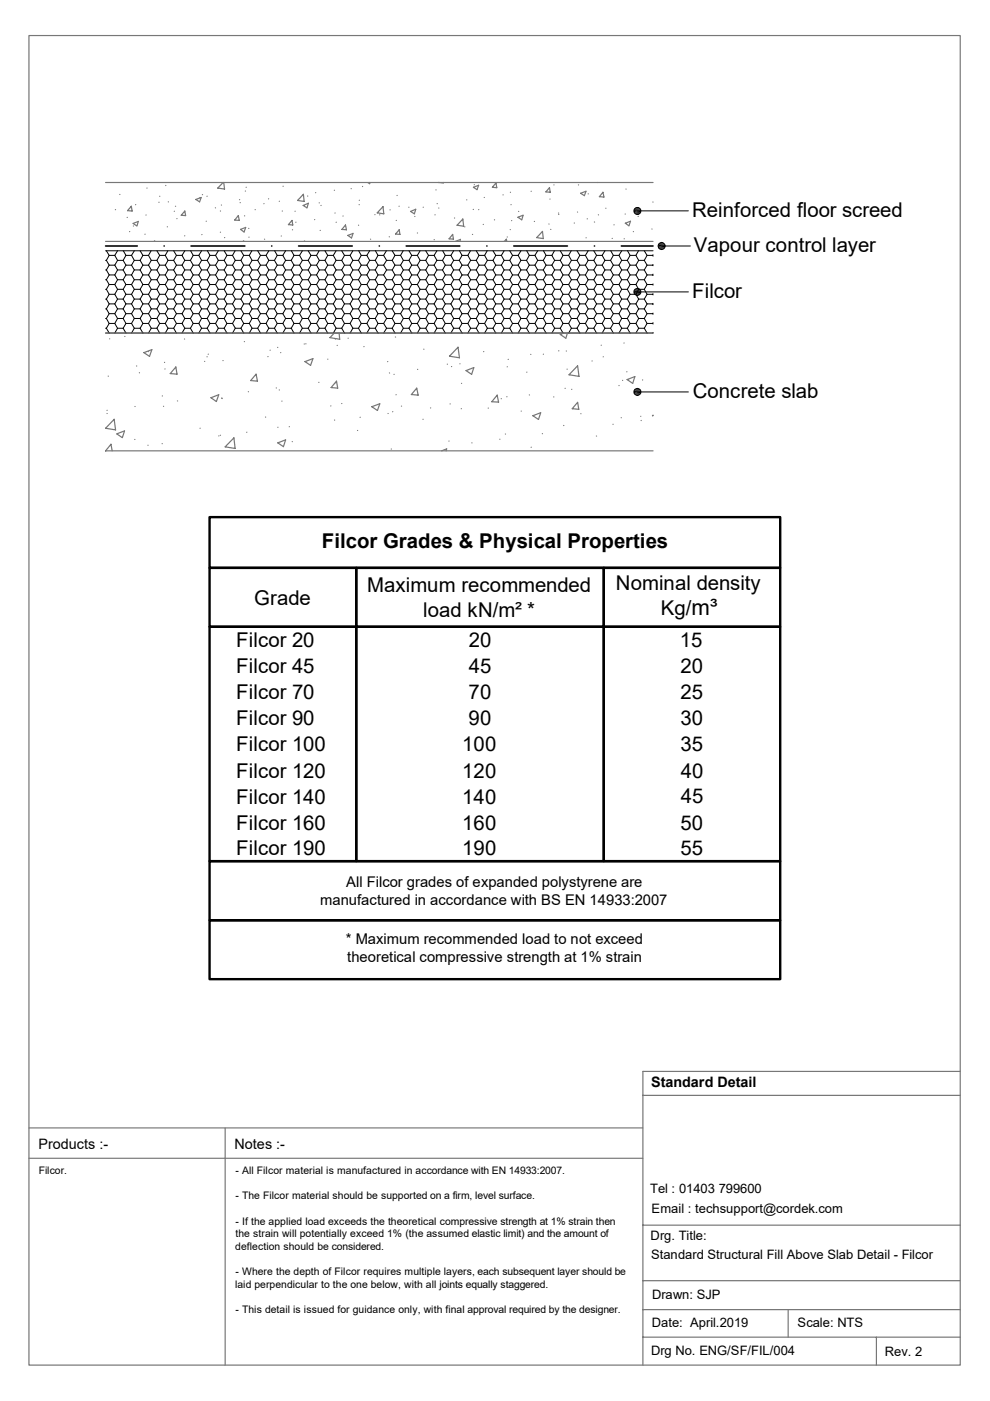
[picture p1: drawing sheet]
<svg xmlns="http://www.w3.org/2000/svg" width="210mm" height="297mm" viewBox="0 0 210 297" stroke-linecap="round" stroke-linejoin="round" font-family="sans-serif">
<g fill="none" stroke="#000" stroke-width=".21">
<path d="M22.4 59.3h.2M22.4 55.2h.2M22.4 57.2h.2M22.4 53.2h116.1M22.6 59.3l.6 1M22.6 57.2l.6 1.1M22.6 55.2l.6 1M22.6 53.2l.6 .9M23.2 58.3h1.1M23.2 54.1h1.1M23.2 56.2h1.1M23.2 54.1l-.6 1.1"/>
<path d="M23.2 56.2l-.6 1M23.2 58.3l-.6 1M24.3 58.3l.6 1M24.3 56.2l.6 1M24.3 54.1l.6 1.1M24.9 59.3h1.2M24.9 55.2h1.2M24.9 57.2h1.2M24.9 53.2l-.6 .9M24.9 55.2l-.6 1M24.9 57.2l-.6 1.1M24.9 59.3l-.6 1"/>
<path d="M26.1 59.3l.6 1M26.1 57.2l.6 1.1M26.1 55.2l.6 1M26.2 53.2l.5 .9M26.7 58.3h1.2M26.7 54.1h1.2M26.7 56.2h1.2M26.7 54.1l-.6 1.1M26.7 56.2l-.6 1M26.7 58.3l-.6 1M27.9 58.3l.6 1M27.9 56.2l.6 1"/>
<path d="M27.9 54.1l.6 1.1M28.5 59.3h1.2M28.5 55.2h1.2M28.5 57.2h1.2M28.5 53.2l-.6 .9M28.5 55.2l-.6 1M28.5 57.2l-.6 1.1M28.5 59.3l-.6 1M29.7 59.3l.6 1M29.7 57.2l.6 1.1M29.7 55.2l.6 1M29.7 53.2l.6 .9"/>
<path d="M30.3 58.3h1.2M30.3 54.1h1.2M30.3 56.2h1.2M30.3 54.1l-.6 1.1M30.3 56.2l-.6 1M30.3 58.3l-.6 1M31.5 58.3l.6 1M31.5 56.2l.6 1M31.5 54.1l.6 1.1M32 53.2l-.5 .9M32.1 59.3h1.2M32.1 55.2h1.2"/>
<path d="M32.1 57.2h1.2M32.1 55.2l-.6 1M32.1 57.2l-.6 1.1M32.1 59.3l-.6 1M33.3 59.3l.6 1M33.3 57.2l.6 1.1M33.3 55.2l.6 1M33.3 53.2l.6 .9M33.9 58.3h1.2M33.9 54.1h1.2M33.9 56.2h1.2M33.9 54.1l-.6 1.1"/>
<path d="M33.9 56.2l-.6 1M33.9 58.3l-.6 1M35.1 58.3l.5 1M35.1 56.2l.5 1M35.1 54.1l.5 1.1M35.6 53.2l-.5 .9M35.6 59.3h1.2M35.6 55.2h1.2M35.6 57.2h1.2M35.6 55.2l-.5 1M35.6 57.2l-.5 1.1M35.6 59.3l-.5 1"/>
<path d="M36.8 59.3l.6 1M36.8 57.2l.6 1.1M36.8 55.2l.6 1M36.8 53.2l.6 .9M37.4 58.3h1.2M37.4 58.3l-.6 1M37.4 54.1h1.2M37.4 56.2h1.2M37.4 54.1l-.6 1.1M37.4 56.2l-.6 1M38.6 58.3l.6 1M38.6 56.2l.6 1"/>
<path d="M38.6 54.1l.6 1.1M39.2 59.3h1.2M39.2 55.2l-.6 1M39.2 57.2l-.6 1.1M39.2 59.3l-.6 1M39.2 55.2h1.2M39.2 57.2h1.2M39.2 53.2l-.6 .9M40.4 59.3l.6 1M40.4 57.2l.6 1.1M40.4 55.2l.6 1M40.4 53.2l.6 .9"/>
<path d="M41 58.3h1.2M41 54.1l-.6 1.1M41 56.2l-.6 1M41 58.3l-.6 1M41 54.1h1.2M41 56.2h1.2M42.2 58.3l.6 1M42.2 56.2l.6 1M42.2 54.1l.6 1.1M42.8 59.3h1.1M42.8 53.2l-.6 .9M42.8 55.2l-.6 1"/>
<path d="M42.8 57.2l-.6 1.1M42.8 59.3l-.6 1M42.8 55.2h1.1M42.8 57.2h1.1M43.9 59.3l.6 1M43.9 57.2l.6 1.1M43.9 55.2l.6 1M44 53.2l.5 .9M44.5 58.3h1.2M44.5 54.1l-.6 1.1M44.5 56.2l-.6 1M44.5 58.3l-.6 1"/>
<path d="M44.5 54.1h1.2M44.5 56.2h1.2M45.7 58.3l.6 1M45.7 56.2l.6 1M45.7 54.1l.6 1.1M46.3 59.3h1.2M46.3 53.2l-.6 .9M46.3 55.2l-.6 1M46.3 57.2l-.6 1.1M46.3 59.3l-.6 1M46.3 55.2h1.2M46.3 57.2h1.2"/>
<path d="M47.5 59.3l.6 1M47.5 57.2l.6 1.1M47.5 55.2l.6 1M47.5 53.2l.6 .9M48.1 58.3h1.2M48.1 54.1l-.6 1.1M48.1 56.2l-.6 1M48.1 58.3l-.6 1M48.1 54.1h1.2M48.1 56.2h1.2M49.3 58.3l.6 1M49.3 56.2l.6 1"/>
<path d="M49.3 54.1l.6 1.1M49.9 53.2l-.6 .9M49.9 59.3h1.2M49.9 55.2l-.6 1M49.9 57.2l-.6 1.1M49.9 59.3l-.6 1M49.9 55.2h1.2M49.9 57.2h1.2M51.1 59.3l.6 1M51.1 57.2l.6 1.1M51.1 55.2l.6 1M51.1 53.2l.6 .9"/>
<path d="M51.7 58.3h1.2M51.7 54.1l-.6 1.1M51.7 56.2l-.6 1M51.7 58.3l-.6 1M51.7 54.1h1.2M51.7 56.2h1.2M52.9 58.3l.6 1M52.9 56.2l.6 1M52.9 54.1l.6 1.1M53.4 53.2l-.5 .9M53.5 59.3h1.2M53.5 55.2l-.6 1"/>
<path d="M53.5 57.2l-.6 1.1M53.5 59.3l-.6 1M53.5 55.2h1.2M53.5 57.2h1.2M54.7 59.3l.5 1M54.7 57.2l.5 1.1M54.7 55.2l.5 1M54.7 53.2l.5 .9M55.2 58.3h1.2M55.2 54.1l-.5 1.1M55.2 56.2l-.5 1M55.2 58.3l-.5 1"/>
<path d="M55.2 54.1h1.2M55.2 56.2h1.2M56.4 58.3l.6 1M56.4 56.2l.6 1M56.4 54.1l.6 1.1M57 59.3h1.2M57 53.2l-.6 .9M57 55.2l-.6 1M57 57.2l-.6 1.1M57 59.3l-.6 1M57 55.2h1.2M57 57.2h1.2"/>
<path d="M58.2 59.3l.6 1M58.2 57.2l.6 1.1M58.2 55.2l.6 1M58.3 53.2l.5 .9M58.8 58.3h1.2M58.8 54.1l-.6 1.1M58.8 56.2l-.6 1M58.8 58.3l-.6 1M58.8 54.1h1.2M58.8 56.2h1.2M60 58.3l.6 1M60 56.2l.6 1"/>
<path d="M60 54.1l.6 1.1M60.6 59.3h1.2M60.6 53.2l-.6 .9M60.6 55.2l-.6 1M60.6 57.2l-.6 1.1M60.6 59.3l-.6 1M60.6 55.2h1.2M60.6 57.2h1.2M61.8 59.3l.6 1M61.8 57.2l.6 1.1M61.8 55.2l.6 1M61.8 53.2l.6 .9"/>
<path d="M62.4 58.3h1.1M62.4 54.1l-.6 1.1M62.4 56.2l-.6 1M62.4 54.1h1.1M62.4 56.2h1.1M62.4 58.3l-.6 1M63.5 58.3l.6 1M63.5 56.2l.6 1M63.5 54.1l.6 1.1M64.1 59.3h1.3M64.1 53.2l-.6 .9M64.1 55.2h1.3"/>
<path d="M64.1 57.2h1.3M64.1 55.2l-.6 1M64.1 57.2l-.6 1.1M64.1 59.3l-.6 1M65.4 59.3l.6 1M65.4 57.2l.6 1.1M65.4 55.2l.6 1M65.4 53.2l.6 .9M66 58.3h1.1M66 54.1h1.1M66 56.2h1.1M66 54.1l-.6 1.1"/>
<path d="M66 56.2l-.6 1M66 58.3l-.6 1M67.1 58.3l.6 1M67.1 56.2l.6 1M67.1 54.1l.6 1.1M67.7 53.2l-.6 .9M67.7 59.3h1.2M67.7 55.2h1.2M67.7 57.2h1.2M67.7 55.2l-.6 1M67.7 57.2l-.6 1.1M67.7 59.3l-.6 1"/>
<path d="M68.9 59.3l.6 1M68.9 57.2l.6 1.1M68.9 55.2l.6 1M68.9 53.2l.6 .9M69.5 58.3h1.2M69.5 54.1h1.2M69.5 56.2h1.2M69.5 54.1l-.6 1.1M69.5 56.2l-.6 1M69.5 58.3l-.6 1M70.7 58.3l.6 1M70.7 56.2l.6 1"/>
<path d="M70.7 54.1l.6 1.1M71.3 59.3h1.2M71.3 55.2h1.2M71.3 57.2h1.2M71.3 53.2l-.6 .9M71.3 55.2l-.6 1M71.3 57.2l-.6 1.1M71.3 59.3l-.6 1M72.5 59.3l.6 1M72.5 57.2l.6 1.1M72.5 55.2l.6 1M72.5 53.2l.6 .9"/>
<path d="M73.1 58.3h1.2M73.1 54.1h1.2M73.1 56.2h1.2M73.1 54.1l-.6 1.1M73.1 56.2l-.6 1M73.1 58.3l-.6 1M74.3 58.3l.5 1M74.3 56.2l.5 1M74.3 54.1l.5 1.1M74.8 59.3h1.2M74.8 55.2h1.2M74.8 57.2h1.2"/>
<path d="M74.8 53.2l-.5 .9M74.8 55.2l-.5 1M74.8 57.2l-.5 1.1M74.8 59.3l-.5 1M76 59.3l.6 1M76 57.2l.6 1.1M76 55.2l.6 1M76.1 53.2l.5 .9M76.6 58.3h1.2M76.6 54.1h1.2M76.6 56.2h1.2M76.6 54.1l-.6 1.1"/>
<path d="M76.6 56.2l-.6 1M76.6 58.3l-.6 1M77.8 58.3l.6 1M77.8 56.2l.6 1M77.8 54.1l.6 1.1M78.4 59.3h1.2M78.4 55.2h1.2M78.4 57.2h1.2M78.4 53.2l-.6 .9M78.4 55.2l-.6 1M78.4 57.2l-.6 1.1M78.4 59.3l-.6 1"/>
<path d="M79.6 59.3l.6 1M79.6 57.2l.6 1.1M79.6 55.2l.6 1M79.6 53.2l.6 .9M80.2 58.3h1.2M80.2 54.1h1.2M80.2 56.2h1.2M80.2 54.1l-.6 1.1M80.2 56.2l-.6 1M80.2 58.3l-.6 1M81.4 58.3l.6 1M81.4 56.2l.6 1"/>
<path d="M81.4 54.1l.6 1.1M82 53.2l-.6 .9M82 59.3h1.2M82 55.2h1.2M82 57.2h1.2M82 55.2l-.6 1M82 57.2l-.6 1.1M82 59.3l-.6 1M83.2 59.3l.6 1M83.2 57.2l.6 1.1M83.2 55.2l.6 1M83.2 53.2l.6 .9"/>
<path d="M83.8 58.3h1.2M83.8 54.1h1.2M83.8 56.2h1.2M83.8 54.1l-.6 1.1M83.8 56.2l-.6 1M83.8 58.3l-.6 1M85 58.3l.6 1M85 56.2l.6 1M85 54.1l.6 1.1M85.5 53.2l-.5 .9M85.6 59.3h1.1M85.6 55.2h1.1"/>
<path d="M85.6 57.2h1.1M85.6 55.2l-.6 1M85.6 57.2l-.6 1.1M85.6 59.3l-.6 1M86.7 59.3l.6 1M86.7 57.2l.6 1.1M86.7 55.2l.6 1M86.7 53.2l.6 .9M87.3 58.3h1.2M87.3 58.3l-.6 1M87.3 54.1h1.2M87.3 56.2h1.2"/>
<path d="M87.3 54.1l-.6 1.1M87.3 56.2l-.6 1M88.5 58.3l.6 1M88.5 56.2l.6 1M88.5 54.1l.6 1.1M89.1 59.3h1.2M89.1 55.2l-.6 1M89.1 57.2l-.6 1.1M89.1 59.3l-.6 1M89.1 55.2h1.2M89.1 57.2h1.2M89.1 53.2l-.6 .9"/>
<path d="M90.3 59.3l.6 1M90.3 57.2l.6 1.1M90.3 55.2l.6 1M90.3 53.2l.6 .9M90.9 58.3h1.2M90.9 54.1l-.6 1.1M90.9 56.2l-.6 1M90.9 58.3l-.6 1M90.9 54.1h1.2M90.9 56.2h1.2M92.1 58.3l.6 1M92.1 56.2l.6 1"/>
<path d="M92.1 54.1l.6 1.1M92.7 59.3h1.2M92.7 53.2l-.6 .9M92.7 55.2l-.6 1M92.7 57.2l-.6 1.1M92.7 59.3l-.6 1M92.7 55.2h1.2M92.7 57.2h1.2M93.9 59.3l.5 1M93.9 57.2l.5 1.1M93.9 55.2l.5 1M93.9 53.2l.5 .9"/>
<path d="M94.4 58.3h1.2M94.4 54.1l-.5 1.1M94.4 56.2l-.5 1M94.4 58.3l-.5 1M94.4 54.1h1.2M94.4 56.2h1.2M95.6 56.2l.6 1M95.6 54.1l.6 1.1M95.6 58.3l.6 1M96.2 59.3h1.2M96.2 53.2l-.6 .9M96.2 55.2l-.6 1"/>
<path d="M96.2 57.2l-.6 1.1M96.2 59.3l-.6 1M96.2 55.2h1.2M96.2 57.2h1.2M97.4 57.2l.6 1.1M97.4 55.2l.6 1M97.4 59.3l.6 1M97.5 53.2l.5 .9M98 58.3h1.2M98 54.1l-.6 1.1M98 56.2l-.6 1M98 58.3l-.6 1"/>
<path d="M98 54.1h1.2M98 56.2h1.2M99.2 58.3l.6 1M99.2 56.2l.6 1M99.2 54.1l.6 1.1M99.8 53.2l-.6 .9M99.8 59.3h1.2M99.8 55.2l-.6 1M99.8 57.2l-.6 1.1M99.8 59.3l-.6 1M99.8 55.2h1.2M99.8 57.2h1.2"/>
<path d="M101 59.3l.6 1M101 57.2l.6 1.1M101 55.2l.6 1M101 53.2l.6 .9M101.6 58.3h1.2M101.6 54.1l-.6 1.1M101.6 56.2l-.6 1M101.6 58.3l-.6 1M101.6 54.1h1.2M101.6 56.2h1.2M102.8 58.3l.6 1M102.8 56.2l.6 1"/>
<path d="M102.8 54.1l.6 1.1M103.3 53.2l-.5 .9M103.4 59.3h1.2M103.4 55.2l-.6 1M103.4 57.2l-.6 1.1M103.4 59.3l-.6 1M103.4 55.2h1.2M103.4 57.2h1.2M104.6 59.3l.6 1M104.6 57.2l.6 1.1M104.6 55.2l.6 1M104.6 53.2l.6 .9"/>
<path d="M105.2 58.3h1.1M105.2 54.1l-.6 1.1M105.2 56.2l-.6 1M105.2 58.3l-.6 1M105.2 54.1h1.1M105.2 56.2h1.1M106.3 58.3l.6 1M106.3 56.2l.6 1M106.3 54.1l.6 1.1M106.9 59.3h1.2M106.9 53.2l-.6 .9M106.9 55.2l-.6 1"/>
<path d="M106.9 57.2l-.6 1.1M106.9 59.3l-.6 1M106.9 55.2h1.2M106.9 57.2h1.2M108.1 59.3l.6 1M108.1 57.2l.6 1.1M108.1 55.2l.6 1M108.1 53.2l.6 .9M108.7 58.3h1.2M108.7 54.1l-.6 1.1M108.7 56.2l-.6 1M108.7 58.3l-.6 1"/>
<path d="M108.7 54.1h1.2M108.7 56.2h1.2M109.9 58.3l.6 1M109.9 56.2l.6 1M109.9 54.1l.6 1.1M110.5 59.3h1.2M110.5 53.2l-.6 .9M110.5 55.2l-.6 1M110.5 57.2l-.6 1.1M110.5 59.3l-.6 1M110.5 55.2h1.2M110.5 57.2h1.2"/>
<path d="M111.7 59.3l.6 1M111.7 57.2l.6 1.1M111.7 55.2l.6 1M111.7 53.2l.6 .9M112.3 58.3h1.2M112.3 54.1l-.6 1.1M112.3 56.2l-.6 1M112.3 58.3l-.6 1M112.3 54.1h1.2M112.3 56.2h1.2M113.5 58.3l.5 1M113.5 56.2l.5 1"/>
<path d="M113.5 54.1l.5 1.1M114 59.3h1.2M114 53.2l-.5 .9M114 55.2l-.5 1M114 55.2h1.2M114 57.2h1.2M114 57.2l-.5 1.1M114 59.3l-.5 1M115.2 59.3l.6 1M115.2 57.2l.6 1.1M115.2 55.2l.6 1M115.3 53.2l.5 .9"/>
<path d="M115.8 58.3h1.3M115.8 54.1h1.3M115.8 56.2h1.3M115.8 54.1l-.6 1.1M115.8 56.2l-.6 1M115.8 58.3l-.6 1M117.1 58.3l.5 1M117.1 56.2l.5 1M117.1 54.1l.5 1.1M117.6 53.2l-.5 .9M117.6 59.3h1.2M117.6 55.2h1.2"/>
<path d="M117.6 57.2h1.2M117.6 55.2l-.5 1M117.6 57.2l-.5 1.1M117.6 59.3l-.5 1M118.8 59.3l.6 1M118.8 57.2l.6 1.1M118.8 55.2l.6 1M118.8 53.2l.6 .9M119.4 58.3h1.2M119.4 54.1h1.2M119.4 56.2h1.2M119.4 54.1l-.6 1.1"/>
<path d="M119.4 56.2l-.6 1M119.4 58.3l-.6 1M120.6 58.3l.6 1M120.6 56.2l.6 1M120.6 54.1l.6 1.1M121.2 53.2l-.6 .9M121.2 59.3h1.2M121.2 55.2h1.2M121.2 57.2h1.2M121.2 55.2l-.6 1M121.2 57.2l-.6 1.1M121.2 59.3l-.6 1"/>
<path d="M122.4 59.3l.6 1M122.4 57.2l.6 1.1M122.4 55.2l.6 1M122.4 53.2l.6 .9M123 58.3h1.2M123 54.1h1.2M123 56.2h1.2M123 54.1l-.6 1.1M123 56.2l-.6 1M123 58.3l-.6 1M124.2 58.3l.6 1M124.2 56.2l.6 1"/>
<path d="M124.2 54.1l.6 1.1M124.8 57.2h1.1M124.8 59.3h1.1M124.8 55.2h1.1M124.8 53.2l-.6 .9M124.8 55.2l-.6 1M124.8 57.2l-.6 1.1M124.8 59.3l-.6 1M125.9 59.3l.6 1M125.9 57.2l.6 1.1M125.9 55.2l.6 1M125.9 53.2l.6 .9"/>
<path d="M126.5 58.3h1.2M126.5 54.1h1.2M126.5 56.2h1.2M126.5 54.1l-.6 1.1M126.5 56.2l-.6 1M126.5 58.3l-.6 1M127.7 58.3l.6 1M127.7 56.2l.6 1M127.7 54.1l.6 1.1M128.3 57.2h1.2M128.3 59.3h1.2M128.3 55.2h1.2"/>
<path d="M128.3 53.2l-.6 .9M128.3 55.2l-.6 1M128.3 57.2l-.6 1.1M128.3 59.3l-.6 1M129.5 59.3l.6 1M129.5 57.2l.6 1.1M129.5 55.2l.6 1M129.5 53.2l.6 .9M130.1 58.3h1.2M130.1 54.1h1.2M130.1 56.2h1.2M130.1 54.1l-.6 1.1"/>
<path d="M130.1 56.2l-.6 1M130.1 58.3l-.6 1M131.3 58.3l.6 1M131.3 56.2l.6 1M131.3 54.1l.6 1.1M131.9 57.2h1.2M131.9 59.3h1.2M131.9 55.2h1.2M131.9 53.2l-.6 .9M131.9 55.2l-.6 1M131.9 57.2l-.6 1.1M131.9 59.3l-.6 1"/>
<path d="M133.1 59.3l.5 1M133.1 57.2l.5 1.1M133.1 55.2l.5 1M133.1 53.2l.5 .9M133.6 58.3h1.3M133.6 54.1h1.3M133.6 56.2h1.3M133.6 54.1l-.5 1.1M133.6 56.2l-.5 1M133.6 58.3l-.5 1M134.9 58.3l.6 1M134.9 56.2l.6 1"/>
<path d="M134.9 54.1l.6 1.1M135.2 44.7h10.8M135.4 53.2l-.5 .9M135.5 57.2h1.2M135.5 59.3h1.2M135.5 55.2h1.2M135.5 55.2l-.6 1M135.5 57.2l-.6 1.1M135.5 59.3l-.6 1M136.7 59.3l.5 1M136.7 57.2l.5 1.1M136.7 55.2l.5 1"/>
<path d="M136.7 53.2l.5 .9M137.2 58.3h1.2M137.2 54.1h1.2M137.2 56.2h1.2M137.2 54.1l-.5 1.1M137.2 56.2l-.5 1M137.2 58.3l-.5 1M138.4 58.3l.1 .1M138.4 56.2l.1 .1M138.4 54.1l.1 .2M138.5 58.1l-.1 .2M138.5 54l-.1 .1"/>
<path d="M138.5 56.1l-.1 .1M140.3 52.2h6.1M22.4 67.5h.2M22.4 69.6h.2M22.4 63.4h.2M22.4 65.5h.2M22.4 61.3h.2M22.4 70.6h116.1M22.6 69.6l.6 1M22.6 67.5l.6 1.1M22.6 65.5l.6 1M22.6 63.4l.6 1"/>
<path d="M22.6 61.3l.6 1.1M23.2 66.5h1.1M23.2 68.6h1.1M23.2 62.4h1.1M23.2 64.4h1.1M23.2 60.3h1.1M23.2 60.3l-.6 1M23.2 62.4l-.6 1M23.2 64.4l-.6 1.1M23.2 66.5l-.6 1M23.2 68.6l-.6 1M24.3 68.6l.6 1"/>
<path d="M24.3 66.5l.6 1M24.3 64.4l.6 1.1M24.3 62.4l.6 1M24.3 60.3l.6 1M24.9 67.5h1.2M24.9 69.6h1.2M24.9 63.4h1.2M24.9 65.5h1.2M24.9 61.3h1.2M24.9 61.3l-.6 1.1M24.9 63.4l-.6 1M24.9 65.5l-.6 1"/>
<path d="M24.9 67.5l-.6 1.1M24.9 69.6l-.6 1M26.1 69.6l.6 1M26.1 67.5l.6 1.1M26.1 65.5l.6 1M26.1 63.4l.6 1M26.1 61.3l.6 1.1M26.7 66.5h1.2M26.7 68.6h1.2M26.7 62.4h1.2M26.7 64.4h1.2M26.7 60.3h1.2"/>
<path d="M26.7 60.3l-.6 1M26.7 62.4l-.6 1M26.7 64.4l-.6 1.1M26.7 66.5l-.6 1M26.7 68.6l-.6 1M27.9 68.6l.6 1M27.9 66.5l.6 1M27.9 64.4l.6 1.1M27.9 62.4l.6 1M27.9 60.3l.6 1M28.5 67.5h1.2M28.5 69.6h1.2"/>
<path d="M28.5 63.4h1.2M28.5 65.5h1.2M28.5 61.3h1.2M28.5 61.3l-.6 1.1M28.5 63.4l-.6 1M28.5 65.5l-.6 1M28.5 67.5l-.6 1.1M28.5 69.6l-.6 1M29.7 69.6l.6 1M29.7 67.5l.6 1.1M29.7 65.5l.6 1M29.7 63.4l.6 1"/>
<path d="M29.7 61.3l.6 1.1M30.3 66.5h1.2M30.3 68.6h1.2M30.3 62.4h1.2M30.3 64.4h1.2M30.3 60.3h1.2M30.3 60.3l-.6 1M30.3 62.4l-.6 1M30.3 64.4l-.6 1.1M30.3 66.5l-.6 1M30.3 68.6l-.6 1M31.5 68.6l.6 1"/>
<path d="M31.5 66.5l.6 1M31.5 64.4l.6 1.1M31.5 62.4l.6 1M31.5 60.3l.6 1M32.1 67.5h1.2M32.1 69.6h1.2M32.1 63.4h1.2M32.1 65.5h1.2M32.1 61.3h1.2M32.1 67.5l-.6 1.1M32.1 69.6l-.6 1M32.1 61.3l-.6 1.1"/>
<path d="M32.1 63.4l-.6 1M32.1 65.5l-.6 1M33.3 69.6l.6 1M33.3 67.5l.6 1.1M33.3 65.5l.6 1M33.3 63.4l.6 1M33.3 61.3l.6 1.1M33.9 66.5h1.2M33.9 68.6h1.2M33.9 62.4h1.2M33.9 64.4h1.2M33.9 60.3h1.2"/>
<path d="M33.9 64.4l-.6 1.1M33.9 66.5l-.6 1M33.9 68.6l-.6 1M33.9 60.3l-.6 1M33.9 62.4l-.6 1M35.1 68.6l.5 1M35.1 66.5l.5 1M35.1 64.4l.5 1.1M35.1 62.4l.5 1M35.1 60.3l.5 1M35.6 67.5h1.2M35.6 69.6h1.2"/>
<path d="M35.6 63.4h1.2M35.6 65.5h1.2M35.6 61.3h1.2M35.6 61.3l-.5 1.1M35.6 63.4l-.5 1M35.6 65.5l-.5 1M35.6 67.5l-.5 1.1M35.6 69.6l-.5 1M36.8 69.6l.6 1M36.8 67.5l.6 1.1M36.8 65.5l.6 1M36.8 63.4l.6 1"/>
<path d="M36.8 61.3l.6 1.1M37.4 66.5h1.2M37.4 68.6h1.2M37.4 62.4h1.2M37.4 64.4h1.2M37.4 60.3h1.2M37.4 60.3l-.6 1M37.4 62.4l-.6 1M37.4 64.4l-.6 1.1M37.4 66.5l-.6 1M37.4 68.6l-.6 1M38.6 68.6l.6 1"/>
<path d="M38.6 66.5l.6 1M38.6 64.4l.6 1.1M38.6 62.4l.6 1M38.6 60.3l.6 1M39.2 67.5h1.2M39.2 69.6h1.2M39.2 63.4h1.2M39.2 65.5h1.2M39.2 61.3h1.2M39.2 61.3l-.6 1.1M39.2 63.4l-.6 1M39.2 65.5l-.6 1"/>
<path d="M39.2 67.5l-.6 1.1M39.2 69.6l-.6 1M40.4 69.6l.6 1M40.4 67.5l.6 1.1M40.4 65.5l.6 1M40.4 63.4l.6 1M40.4 61.3l.6 1.1M41 66.5h1.2M41 68.6h1.2M41 62.4h1.2M41 64.4h1.2M41 60.3h1.2"/>
<path d="M41 60.3l-.6 1M41 62.4l-.6 1M41 64.4l-.6 1.1M41 66.5l-.6 1M41 68.6l-.6 1M42.2 68.6l.6 1M42.2 66.5l.6 1M42.2 64.4l.6 1.1M42.2 62.4l.6 1M42.2 60.3l.6 1M42.8 67.5h1.1M42.8 69.6h1.1"/>
<path d="M42.8 63.4h1.1M42.8 65.5h1.1M42.8 61.3h1.1M42.8 61.3l-.6 1.1M42.8 63.4l-.6 1M42.8 65.5l-.6 1M42.8 67.5l-.6 1.1M42.8 69.6l-.6 1M43.9 69.6l.6 1M43.9 67.5l.6 1.1M43.9 65.5l.6 1M43.9 63.4l.6 1"/>
<path d="M43.9 61.3l.6 1.1M44.5 66.5h1.2M44.5 68.6h1.2M44.5 62.4h1.2M44.5 64.4h1.2M44.5 60.3h1.2M44.5 60.3l-.6 1M44.5 62.4l-.6 1M44.5 64.4l-.6 1.1M44.5 66.5l-.6 1M44.5 68.6l-.6 1M45.7 68.6l.6 1"/>
<path d="M45.7 66.5l.6 1M45.7 64.4l.6 1.1M45.7 62.4l.6 1M45.7 60.3l.6 1M46.3 67.5h1.2M46.3 69.6h1.2M46.3 63.4h1.2M46.3 65.5h1.2M46.3 61.3h1.2M46.3 61.3l-.6 1.1M46.3 63.4l-.6 1M46.3 65.5l-.6 1"/>
<path d="M46.3 67.5l-.6 1.1M46.3 69.6l-.6 1M47.5 69.6l.6 1M47.5 67.5l.6 1.1M47.5 65.5l.6 1M47.5 63.4l.6 1M47.5 61.3l.6 1.1M48.1 66.5h1.2M48.1 68.6h1.2M48.1 62.4h1.2M48.1 64.4h1.2M48.1 60.3h1.2"/>
<path d="M48.1 60.3l-.6 1M48.1 62.4l-.6 1M48.1 64.4l-.6 1.1M48.1 66.5l-.6 1M48.1 68.6l-.6 1M49.3 68.6l.6 1M49.3 66.5l.6 1M49.3 64.4l.6 1.1M49.3 62.4l.6 1M49.3 60.3l.6 1M49.9 67.5h1.2M49.9 69.6h1.2"/>
<path d="M49.9 63.4h1.2M49.9 65.5h1.2M49.9 61.3h1.2M49.9 61.3l-.6 1.1M49.9 63.4l-.6 1M49.9 65.5l-.6 1M49.9 67.5l-.6 1.1M49.9 69.6l-.6 1M51.1 69.6l.6 1M51.1 67.5l.6 1.1M51.1 65.5l.6 1M51.1 63.4l.6 1"/>
<path d="M51.1 61.3l.6 1.1M51.7 66.5h1.2M51.7 68.6h1.2M51.7 62.4h1.2M51.7 64.4h1.2M51.7 60.3h1.2M51.7 60.3l-.6 1M51.7 62.4l-.6 1M51.7 64.4l-.6 1.1M51.7 66.5l-.6 1M51.7 68.6l-.6 1M52.9 68.6l.6 1"/>
<path d="M52.9 66.5l.6 1M52.9 64.4l.6 1.1M52.9 62.4l.6 1M52.9 60.3l.6 1M53.5 67.5h1.2M53.5 69.6h1.2M53.5 63.4h1.2M53.5 65.5h1.2M53.5 61.3h1.2M53.5 61.3l-.6 1.1M53.5 63.4l-.6 1M53.5 65.5l-.6 1"/>
<path d="M53.5 67.5l-.6 1.1M53.5 69.6l-.6 1M54.7 69.6l.5 1M54.7 67.5l.5 1.1M54.7 65.5l.5 1M54.7 63.4l.5 1M54.7 61.3l.5 1.1M55.2 66.5h1.2M55.2 68.6h1.2M55.2 62.4h1.2M55.2 64.4h1.2M55.2 60.3h1.2"/>
<path d="M55.2 60.3l-.5 1M55.2 62.4l-.5 1M55.2 64.4l-.5 1.1M55.2 66.5l-.5 1M55.2 68.6l-.5 1M56.4 68.6l.6 1M56.4 66.5l.6 1M56.4 64.4l.6 1.1M56.4 62.4l.6 1M56.4 60.3l.6 1M57 67.5h1.2M57 69.6h1.2"/>
<path d="M57 63.4h1.2M57 65.5h1.2M57 61.3h1.2M57 61.3l-.6 1.1M57 63.4l-.6 1M57 65.5l-.6 1M57 67.5l-.6 1.1M57 69.6l-.6 1M58.2 69.6l.6 1M58.2 67.5l.6 1.1M58.2 65.5l.6 1M58.2 63.4l.6 1"/>
<path d="M58.2 61.3l.6 1.1M58.8 66.5h1.2M58.8 68.6h1.2M58.8 62.4h1.2M58.8 64.4h1.2M58.8 60.3h1.2M58.8 60.3l-.6 1M58.8 62.4l-.6 1M58.8 64.4l-.6 1.1M58.8 66.5l-.6 1M58.8 68.6l-.6 1M60 68.6l.6 1"/>
<path d="M60 66.5l.6 1M60 64.4l.6 1.1M60 62.4l.6 1M60 60.3l.6 1M60.6 67.5h1.2M60.6 69.6h1.2M60.6 63.4h1.2M60.6 65.5h1.2M60.6 61.3h1.2M60.6 61.3l-.6 1.1M60.6 63.4l-.6 1M60.6 65.5l-.6 1"/>
<path d="M60.6 67.5l-.6 1.1M60.6 69.6l-.6 1M61.8 69.6l.6 1M61.8 67.5l.6 1.1M61.8 65.5l.6 1M61.8 63.4l.6 1M61.8 61.3l.6 1.1M62.4 66.5h1.1M62.4 68.6h1.1M62.4 62.4h1.1M62.4 64.4h1.1M62.4 60.3h1.1"/>
<path d="M62.4 60.3l-.6 1M62.4 62.4l-.6 1M62.4 64.4l-.6 1.1M62.4 66.5l-.6 1M62.4 68.6l-.6 1M63.5 68.6l.6 1M63.5 66.5l.6 1M63.5 64.4l.6 1.1M63.5 62.4l.6 1M63.5 60.3l.6 1M64.1 67.5h1.3M64.1 69.6h1.3"/>
<path d="M64.1 63.4h1.3M64.1 65.5h1.3M64.1 61.3h1.3M64.1 61.3l-.6 1.1M64.1 63.4l-.6 1M64.1 65.5l-.6 1M64.1 67.5l-.6 1.1M64.1 69.6l-.6 1M65.4 69.6l.6 1M65.4 67.5l.6 1.1M65.4 65.5l.6 1M65.4 63.4l.6 1"/>
<path d="M65.4 61.3l.6 1.1M66 66.5h1.1M66 68.6h1.1M66 62.4h1.1M66 64.4h1.1M66 60.3h1.1M66 60.3l-.6 1M66 62.4l-.6 1M66 64.4l-.6 1.1M66 66.5l-.6 1M66 68.6l-.6 1M67.1 68.6l.6 1"/>
<path d="M67.1 66.5l.6 1M67.1 64.4l.6 1.1M67.1 62.4l.6 1M67.1 60.3l.6 1M67.7 67.5h1.2M67.7 69.6h1.2M67.7 63.4h1.2M67.7 65.5h1.2M67.7 61.3h1.2M67.7 61.3l-.6 1.1M67.7 63.4l-.6 1M67.7 65.5l-.6 1"/>
<path d="M67.7 67.5l-.6 1.1M67.7 69.6l-.6 1M68.9 69.6l.6 1M68.9 67.5l.6 1.1M68.9 65.5l.6 1M68.9 63.4l.6 1M68.9 61.3l.6 1.1M69.5 66.5h1.2M69.5 68.6h1.2M69.5 62.4h1.2M69.5 64.4h1.2M69.5 60.3h1.2"/>
<path d="M69.5 60.3l-.6 1M69.5 62.4l-.6 1M69.5 64.4l-.6 1.1M69.5 66.5l-.6 1M69.5 68.6l-.6 1M70.7 68.6l.6 1M70.7 66.5l.6 1M70.7 64.4l.6 1.1M70.7 62.4l.6 1M70.7 60.3l.6 1M71.3 67.5h1.2M71.3 69.6h1.2"/>
<path d="M71.3 63.4h1.2M71.3 65.5h1.2M71.3 61.3h1.2M71.3 61.3l-.6 1.1M71.3 63.4l-.6 1M71.3 65.5l-.6 1M71.3 67.5l-.6 1.1M71.3 69.6l-.6 1M72.5 69.6l.6 1M72.5 67.5l.6 1.1M72.5 65.5l.6 1M72.5 63.4l.6 1"/>
<path d="M72.5 61.3l.6 1.1M73.1 66.5h1.2M73.1 68.6h1.2M73.1 62.4h1.2M73.1 64.4h1.2M73.1 60.3h1.2M73.1 60.3l-.6 1M73.1 62.4l-.6 1M73.1 64.4l-.6 1.1M73.1 66.5l-.6 1M73.1 68.6l-.6 1M74.3 68.6l.5 1"/>
<path d="M74.3 66.5l.5 1M74.3 64.4l.5 1.1M74.3 62.4l.5 1M74.3 60.3l.5 1M74.8 67.5h1.2M74.8 69.6h1.2M74.8 63.4h1.2M74.8 65.5h1.2M74.8 61.3h1.2M74.8 61.3l-.5 1.1M74.8 63.4l-.5 1M74.8 65.5l-.5 1"/>
<path d="M74.8 67.5l-.5 1.1M74.8 69.6l-.5 1M76 69.6l.6 1M76 67.5l.6 1.1M76 65.5l.6 1M76 63.4l.6 1M76 61.3l.6 1.1M76.6 66.5h1.2M76.6 68.6h1.2M76.6 62.4h1.2M76.6 64.4h1.2M76.6 60.3h1.2"/>
<path d="M76.6 60.3l-.6 1M76.6 62.4l-.6 1M76.6 64.4l-.6 1.1M76.6 66.5l-.6 1M76.6 68.6l-.6 1M77.8 68.6l.6 1M77.8 66.5l.6 1M77.8 64.4l.6 1.1M77.8 62.4l.6 1M77.8 60.3l.6 1M78.4 67.5h1.2M78.4 69.6h1.2"/>
<path d="M78.4 63.4h1.2M78.4 65.5h1.2M78.4 61.3h1.2M78.4 61.3l-.6 1.1M78.4 63.4l-.6 1M78.4 65.5l-.6 1M78.4 67.5l-.6 1.1M78.4 69.6l-.6 1M79.6 69.6l.6 1M79.6 67.5l.6 1.1M79.6 65.5l.6 1M79.6 63.4l.6 1"/>
<path d="M79.6 61.3l.6 1.1M80.2 66.5h1.2M80.2 68.6h1.2M80.2 62.4h1.2M80.2 64.4h1.2M80.2 60.3h1.2M80.2 60.3l-.6 1M80.2 62.4l-.6 1M80.2 64.4l-.6 1.1M80.2 66.5l-.6 1M80.2 68.6l-.6 1M81.4 68.6l.6 1"/>
<path d="M81.4 66.5l.6 1M81.4 64.4l.6 1.1M81.4 62.4l.6 1M81.4 60.3l.6 1M82 67.5h1.2M82 63.4h1.2M82 65.5h1.2M82 61.3h1.2M82 69.6h1.2M82 69.6l-.6 1M82 61.3l-.6 1.1M82 63.4l-.6 1"/>
<path d="M82 65.5l-.6 1M82 67.5l-.6 1.1M83.2 69.6l.6 1M83.2 67.5l.6 1.1M83.2 65.5l.6 1M83.2 63.4l.6 1M83.2 61.3l.6 1.1M83.8 66.5h1.2M83.8 68.6h1.2M83.8 62.4h1.2M83.8 64.4h1.2M83.8 60.3h1.2"/>
<path d="M83.8 66.5l-.6 1M83.8 68.6l-.6 1M83.8 60.3l-.6 1M83.8 62.4l-.6 1M83.8 64.4l-.6 1.1M85 68.6l.6 1M85 66.5l.6 1M85 64.4l.6 1.1M85 62.4l.6 1M85 60.3l.6 1M85.6 67.5h1.1M85.6 63.4h1.1"/>
<path d="M85.6 65.5h1.1M85.6 61.3h1.1M85.6 69.6h1.1M85.6 63.4l-.6 1M85.6 65.5l-.6 1M85.6 67.5l-.6 1.1M85.6 69.6l-.6 1M85.6 61.3l-.6 1.1M86.7 69.6l.6 1M86.7 67.5l.6 1.1M86.7 65.5l.6 1M86.7 63.4l.6 1"/>
<path d="M86.7 61.3l.6 1.1M87.3 66.5h1.2M87.3 68.6h1.2M87.3 62.4h1.2M87.3 64.4h1.2M87.3 60.3h1.2M87.3 60.3l-.6 1M87.3 62.4l-.6 1M87.3 64.4l-.6 1.1M87.3 66.5l-.6 1M87.3 68.6l-.6 1M88.5 68.6l.6 1"/>
<path d="M88.5 66.5l.6 1M88.5 64.4l.6 1.1M88.5 62.4l.6 1M88.5 60.3l.6 1M89.1 67.5h1.2M89.1 63.4h1.2M89.1 65.5h1.2M89.1 61.3h1.2M89.1 69.6h1.2M89.1 61.3l-.6 1.1M89.1 63.4l-.6 1M89.1 65.5l-.6 1"/>
<path d="M89.1 67.5l-.6 1.1M89.1 69.6l-.6 1M90.3 69.6l.6 1M90.3 67.5l.6 1.1M90.3 65.5l.6 1M90.3 63.4l.6 1M90.3 61.3l.6 1.1M90.9 66.5h1.2M90.9 68.6h1.2M90.9 62.4h1.2M90.9 64.4h1.2M90.9 60.3h1.2"/>
<path d="M90.9 60.3l-.6 1M90.9 62.4l-.6 1M90.9 64.4l-.6 1.1M90.9 66.5l-.6 1M90.9 68.6l-.6 1M92.1 68.6l.6 1M92.1 66.5l.6 1M92.1 64.4l.6 1.1M92.1 62.4l.6 1M92.1 60.3l.6 1M92.7 67.5h1.2M92.7 63.4h1.2"/>
<path d="M92.7 65.5h1.2M92.7 61.3h1.2M92.7 69.6h1.2M92.7 61.3l-.6 1.1M92.7 63.4l-.6 1M92.7 65.5l-.6 1M92.7 67.5l-.6 1.1M92.7 69.6l-.6 1M93.9 69.6l.5 1M93.9 67.5l.5 1.1M93.9 65.5l.5 1M93.9 63.4l.5 1"/>
<path d="M93.9 61.3l.5 1.1M94.4 66.5h1.2M94.4 68.6h1.2M94.4 62.4h1.2M94.4 64.4h1.2M94.4 60.3h1.2M94.4 60.3l-.5 1M94.4 62.4l-.5 1M94.4 64.4l-.5 1.1M94.4 66.5l-.5 1M94.4 68.6l-.5 1M95.6 68.6l.6 1"/>
<path d="M95.6 66.5l.6 1M95.6 64.4l.6 1.1M95.6 62.4l.6 1M95.6 60.3l.6 1M96.2 65.5h1.2M96.2 67.5h1.2M96.2 63.4h1.2M96.2 61.3h1.2M96.2 69.6h1.2M96.2 61.3l-.6 1.1M96.2 63.4l-.6 1M96.2 65.5l-.6 1"/>
<path d="M96.2 67.5l-.6 1.1M96.2 69.6l-.6 1M97.4 69.6l.6 1M97.4 67.5l.6 1.1M97.4 65.5l.6 1M97.4 63.4l.6 1M97.4 61.3l.6 1.1M98 66.5h1.2M98 68.6h1.2M98 62.4h1.2M98 64.4h1.2M98 60.3h1.2"/>
<path d="M98 60.3l-.6 1M98 62.4l-.6 1M98 64.4l-.6 1.1M98 66.5l-.6 1M98 68.6l-.6 1M99.2 60.3l.6 1M99.2 68.6l.6 1M99.2 66.5l.6 1M99.2 64.4l.6 1.1M99.2 62.4l.6 1M99.8 65.5h1.2M99.8 67.5h1.2"/>
<path d="M99.8 63.4h1.2M99.8 61.3h1.2M99.8 69.6h1.2M99.8 61.3l-.6 1.1M99.8 63.4l-.6 1M99.8 65.5l-.6 1M99.8 67.5l-.6 1.1M99.8 69.6l-.6 1M101 63.4l.6 1M101 61.3l.6 1.1M101 69.6l.6 1M101 67.5l.6 1.1"/>
<path d="M101 65.5l.6 1M101.6 66.5h1.2M101.6 68.6h1.2M101.6 62.4h1.2M101.6 64.4h1.2M101.6 60.3h1.2M101.6 60.3l-.6 1M101.6 62.4l-.6 1M101.6 64.4l-.6 1.1M101.6 66.5l-.6 1M101.6 68.6l-.6 1M102.8 66.5l.6 1"/>
<path d="M102.8 64.4l.6 1.1M102.8 62.4l.6 1M102.8 60.3l.6 1M102.8 68.6l.6 1M103.4 65.5h1.2M103.4 67.5h1.2M103.4 63.4h1.2M103.4 61.3h1.2M103.4 69.6h1.2M103.4 61.3l-.6 1.1M103.4 63.4l-.6 1M103.4 65.5l-.6 1"/>
<path d="M103.4 67.5l-.6 1.1M103.4 69.6l-.6 1M104.6 69.6l.6 1M104.6 67.5l.6 1.1M104.6 65.5l.6 1M104.6 63.4l.6 1M104.6 61.3l.6 1.1M105.2 66.5h1.1M105.2 68.6h1.1M105.2 62.4h1.1M105.2 64.4h1.1M105.2 60.3h1.1"/>
<path d="M105.2 60.3l-.6 1M105.2 62.4l-.6 1M105.2 64.4l-.6 1.1M105.2 66.5l-.6 1M105.2 68.6l-.6 1M106.3 68.6l.6 1M106.3 66.5l.6 1M106.3 64.4l.6 1.1M106.3 62.4l.6 1M106.3 60.3l.6 1M106.9 65.5h1.2M106.9 67.5h1.2"/>
<path d="M106.9 63.4h1.2M106.9 61.3h1.2M106.9 69.6h1.2M106.9 61.3l-.6 1.1M106.9 63.4l-.6 1M106.9 65.5l-.6 1M106.9 67.5l-.6 1.1M106.9 69.6l-.6 1M108.1 69.6l.6 1M108.1 67.5l.6 1.1M108.1 65.5l.6 1M108.1 63.4l.6 1"/>
<path d="M108.1 61.3l.6 1.1M108.7 66.5h1.2M108.7 68.6h1.2M108.7 62.4h1.2M108.7 64.4h1.2M108.7 60.3h1.2M108.7 60.3l-.6 1M108.7 62.4l-.6 1M108.7 64.4l-.6 1.1M108.7 66.5l-.6 1M108.7 68.6l-.6 1M109.9 68.6l.6 1"/>
<path d="M109.9 66.5l.6 1M109.9 64.4l.6 1.1M109.9 62.4l.6 1M109.9 60.3l.6 1M110.5 65.5h1.2M110.5 67.5h1.2M110.5 61.3h1.2M110.5 63.4h1.2M110.5 69.6h1.2M110.5 61.3l-.6 1.1M110.5 63.4l-.6 1M110.5 65.5l-.6 1"/>
<path d="M110.5 67.5l-.6 1.1M110.5 69.6l-.6 1M111.7 69.6l.6 1M111.7 67.5l.6 1.1M111.7 65.5l.6 1M111.7 63.4l.6 1M111.7 61.3l.6 1.1M112.3 66.5h1.2M112.3 68.6h1.2M112.3 62.4h1.2M112.3 64.4h1.2M112.3 60.3h1.2"/>
<path d="M112.3 60.3l-.6 1M112.3 62.4l-.6 1M112.3 64.4l-.6 1.1M112.3 66.5l-.6 1M112.3 68.6l-.6 1M113.5 68.6l.5 1M113.5 66.5l.5 1M113.5 64.4l.5 1.1M113.5 62.4l.5 1M113.5 60.3l.5 1M114 65.5h1.2M114 67.5h1.2"/>
<path d="M114 61.3h1.2M114 63.4h1.2M114 69.6h1.2M114 61.3l-.5 1.1M114 63.4l-.5 1M114 65.5l-.5 1M114 67.5l-.5 1.1M114 69.6l-.5 1M115.2 69.6l.6 1M115.2 67.5l.6 1.1M115.2 65.5l.6 1M115.2 63.4l.6 1"/>
<path d="M115.2 61.3l.6 1.1M115.8 66.5h1.3M115.8 68.6h1.3M115.8 62.4h1.3M115.8 64.4h1.3M115.8 60.3h1.3M115.8 60.3l-.6 1M115.8 62.4l-.6 1M115.8 64.4l-.6 1.1M115.8 66.5l-.6 1M115.8 68.6l-.6 1M117.1 68.6l.5 1"/>
<path d="M117.1 66.5l.5 1M117.1 64.4l.5 1.1M117.1 62.4l.5 1M117.1 60.3l.5 1M117.6 65.5h1.2M117.6 67.5h1.2M117.6 61.3h1.2M117.6 63.4h1.2M117.6 69.6h1.2M117.6 61.3l-.5 1.1M117.6 63.4l-.5 1M117.6 65.5l-.5 1"/>
<path d="M117.6 67.5l-.5 1.1M117.6 69.6l-.5 1M118.8 69.6l.6 1M118.8 67.5l.6 1.1M118.8 65.5l.6 1M118.8 63.4l.6 1M118.8 61.3l.6 1.1M119.4 66.5h1.2M119.4 68.6h1.2M119.4 62.4h1.2M119.4 64.4h1.2M119.4 60.3h1.2"/>
<path d="M119.4 60.3l-.6 1M119.4 62.4l-.6 1M119.4 64.4l-.6 1.1M119.4 66.5l-.6 1M119.4 68.6l-.6 1M120.6 68.6l.6 1M120.6 66.5l.6 1M120.6 64.4l.6 1.1M120.6 62.4l.6 1M120.6 60.3l.6 1M121.2 65.5h1.2M121.2 67.5h1.2"/>
<path d="M121.2 61.3h1.2M121.2 63.4h1.2M121.2 69.6h1.2M121.2 61.3l-.6 1.1M121.2 63.4l-.6 1M121.2 65.5l-.6 1M121.2 67.5l-.6 1.1M121.2 69.6l-.6 1M122.4 69.6l.6 1M122.4 67.5l.6 1.1M122.4 65.5l.6 1M122.4 63.4l.6 1"/>
<path d="M122.4 61.3l.6 1.1M123 66.5h1.2M123 68.6h1.2M123 62.4h1.2M123 64.4h1.2M123 60.3h1.2M123 60.3l-.6 1M123 62.4l-.6 1M123 64.4l-.6 1.1M123 66.5l-.6 1M123 68.6l-.6 1M124.2 68.6l.6 1"/>
<path d="M124.2 66.5l.6 1M124.2 64.4l.6 1.1M124.2 62.4l.6 1M124.2 60.3l.6 1M124.8 65.5h1.1M124.8 67.5h1.1M124.8 61.3h1.1M124.8 63.4h1.1M124.8 69.6h1.1M124.8 61.3l-.6 1.1M124.8 63.4l-.6 1M124.8 65.5l-.6 1"/>
<path d="M124.8 67.5l-.6 1.1M124.8 69.6l-.6 1M125.9 69.6l.6 1M125.9 67.5l.6 1.1M125.9 65.5l.6 1M125.9 63.4l.6 1M125.9 61.3l.6 1.1M126.5 66.5h1.2M126.5 68.6h1.2M126.5 62.4h1.2M126.5 64.4h1.2M126.5 60.3h1.2"/>
<path d="M126.5 60.3l-.6 1M126.5 62.4l-.6 1M126.5 64.4l-.6 1.1M126.5 66.5l-.6 1M126.5 68.6l-.6 1M127.7 68.6l.6 1M127.7 66.5l.6 1M127.7 64.4l.6 1.1M127.7 62.4l.6 1M127.7 60.3l.6 1M128.3 65.5h1.2M128.3 67.5h1.2"/>
<path d="M128.3 61.3h1.2M128.3 63.4h1.2M128.3 69.6h1.2M128.3 61.3l-.6 1.1M128.3 63.4l-.6 1M128.3 65.5l-.6 1M128.3 67.5l-.6 1.1M128.3 69.6l-.6 1M129.5 69.6l.6 1M129.5 67.5l.6 1.1M129.5 65.5l.6 1M129.5 63.4l.6 1"/>
<path d="M129.5 61.3l.6 1.1M130.1 66.5h1.2M130.1 68.6h1.2M130.1 62.4h1.2M130.1 64.4h1.2M130.1 60.3h1.2M130.1 60.3l-.6 1M130.1 62.4l-.6 1M130.1 64.4l-.6 1.1M130.1 66.5l-.6 1M130.1 68.6l-.6 1M131.3 68.6l.6 1"/>
<path d="M131.3 66.5l.6 1M131.3 64.4l.6 1.1M131.3 62.4l.6 1M131.3 60.3l.6 1M131.9 65.5h1.2M131.9 67.5h1.2M131.9 61.3h1.2M131.9 63.4h1.2M131.9 69.6h1.2M131.9 61.3l-.6 1.1M131.9 63.4l-.6 1M131.9 65.5l-.6 1"/>
<path d="M131.9 67.5l-.6 1.1M131.9 69.6l-.6 1M133.1 69.6l.5 1M133.1 67.5l.5 1.1M133.1 65.5l.5 1M133.1 63.4l.5 1M133.1 61.3l.5 1.1M133.6 66.5h1.3M133.6 68.6h1.3M133.6 68.6l-.5 1M133.6 62.4h1.3M133.6 64.4h1.3"/>
<path d="M133.6 60.3h1.3M133.6 60.3l-.5 1M133.6 62.4l-.5 1M133.6 64.4l-.5 1.1M133.6 66.5l-.5 1M134.9 68.6l.6 1M134.9 66.5l.6 1M134.9 64.4l.6 1.1M134.9 62.4l.6 1M134.9 60.3l.6 1M135.2 61.9h10.8M135.5 65.5h1.2"/>
<path d="M135.5 67.5h1.2M135.5 63.4l-.6 1M135.5 65.5l-.6 1M135.5 67.5l-.6 1.1M135.5 69.6l-.6 1M135.5 61.3h1.2M135.5 63.4h1.2M135.5 69.6h1.2M135.5 61.3l-.6 1.1M136.7 69.6l.5 1M136.7 67.5l.5 1.1M136.7 65.5l.5 1"/>
<path d="M136.7 63.4l.5 1M136.7 61.3l.5 1.1M137.2 66.5h1.2M137.2 68.6h1.2M137.2 60.3l-.5 1M137.2 62.4l-.5 1M137.2 64.4l-.5 1.1M137.2 66.5l-.5 1M137.2 68.6l-.5 1M137.2 62.4h1.2M137.2 64.4h1.2M137.2 60.3h1.2"/>
<path d="M138.4 68.6l.1 .1M138.4 66.5l.1 .1M138.4 64.4l.1 .2M138.4 62.4l.1 .1M138.4 60.3l.1 .2M138.5 60.2l-.1 .1M138.5 62.3l-.1 .1M138.5 64.3l-.1 .1M138.5 66.4l-.1 .1M138.5 68.4l-.1 .2M138.5 70.5l-.1 .1M135.2 83.1h10.8"/>
<circle cx="135.2" cy="44.7" r=".75"/>
<circle cx="140.3" cy="52.2" r=".76"/>
<circle cx="135.2" cy="61.9" r=".74"/>
<circle cx="135.2" cy="83.1" r=".74"/>
</g>
<g fill="none" stroke="#767676" stroke-width=".25">
<path d="M22.4 38.7h116.1M31.2 39.9h.1M35.1 39.3h.1M47.3 38.7l-1.1 1.2 1.4 .2-.1-1.4M52.2 39.7h.1M60 39.5h.1M76.9 39.5h.1M78 38.7l.4 .2 .1-.2M93 38.7h1M100.4 39.7l1.1-.4-.3 .9zM100.6 39.2h.1M105.2 38.8l.2 1-1-.1z"/>
<path d="M116.5 39.8l.2 1-.9-.1zM117.5 39.2h.1M122.7 39.2h.1M22.4 51.2h116.1M24.5 44.4h.1M25.4 41.2h.1M27 46.1h.1M27.5 49.1h.1M27.7 43.8h.1M27.9 43.7l.1 1h-.9zM28.2 47.4l1.1-.5-.3 1zM28.3 47.9h.1"/>
<path d="M28.7 43.4h.1M30.7 49.7h.1M30.9 45.6h.1M32.8 51.1h.1M33.7 42.9h.1M33.9 41.6h.1M35.5 48.1h.1M35.7 42.8h.1M37 44.8h.1M37.2 43.7h.1M37.5 46.4h.1M39.2 50h.1"/>
<path d="M39.2 44.7l.2 1-1-.1zM41.5 42.3l1.2-.4-.4 .9zM42.3 42h.1M42.8 49.7h.1M42.9 41.3h.1M43.7 46.9h.1M43.9 41.6h.1M45.7 44.1h.1M46.7 44.7h.1M46.7 49.2h.1M46.9 43.5h.1M47.6 50.4h.1"/>
<path d="M50.5 45.7l.3 1h-1zM50.8 42.3h.1M50.9 43h.1M51 48.6l1.1-.4-.3 1zM51.6 51.1h.1M51.9 45.8h.1M52 40.5h.1M52.7 48.4h.1M52.8 50.3h.1M54.1 44.4h.1M56 43.2h.1M56.1 50.7h.1"/>
<path d="M56.9 42.2h.1M59.2 42.7h.1M59.6 50h.1M59.9 44.7h.1M61.9 46.7l.2 1-.9-.1zM62 48.7h.1M62.6 44.8h.1M62.7 47.1h.1M64.3 43.6l1.1-.5-.3 1zM64.3 41.2l.2 1.5-1.4-.2zM64.6 51.1h.1M65.2 41.6h.1"/>
<path d="M66.7 46.6h.1M66.9 40.9h.1M67.7 43h.1M67.9 48.9h.1M68.1 43.6h.1M70.9 40.3h.1M71 45.2h.1M71.3 47.1h.1M72.7 45.8h.1M73.3 47.7l.2 1-1-.1zM73.8 49.9l1.1-.4-.4 1zM74.5 40h.1"/>
<path d="M76 47.8h.1M76.2 43.4h.1M76.2 42.5h.1M78.6 50.7h.1M79.5 45.5h.1M80.5 45.6h.1M81.2 43.8l.2 1.5-1.4-.2zM82.5 50.2h.1M82.7 44.5h.1M84 46.7h.1M84.2 41.4h.1M84.6 43.7h.1"/>
<path d="M84.7 48.7l.1 1-.9-.1zM86.7 43.9h.1M87.1 44.8l1.1-.4-.3 .9zM88 45.9h.1M88.5 49.4h.1M89.7 43.9h.1M92.1 50.8h.1M92.2 45.6h.1M92.5 40.3h.1M92.7 43.2h.1M93 44.1h.1M96 49.7l.2 1-1-.1z"/>
<path d="M96.4 46.2h.1M96.6 51.2l1.1-.4-.2 .4M98.2 46.4l.1 1.6-1.4-.2zM98.6 48.1h.1M99 42.4h.1M100.2 49.7h.1M100.4 44.4h.1M101.5 44.4h.1M102.5 47.6h.1M102.7 41.9h.1M104.9 46.6h.1M106.7 41.3h.1"/>
<path d="M107 51.2l.4-.5 .1 .5M107.6 50.2h.1M108.2 48.7h.1M108.2 40.8h.1M108.4 43.4h.1M108.5 46.8h.1M109.9 46.1l1.1-.5-.3 1zM110 44.8h.1M112.6 40.6h.1M113.3 46.9h.1M115.1 49.1l.1 1.5-1.4-.2zM116.4 47.5h.1"/>
<path d="M116.6 42.2h.1M116.8 48.6h.1M118.4 45.2h.1M118.5 45.5h.1M121.8 47.3h.1M122.5 45h.1M123.1 41l1.2-.4-.3 .9zM124.3 50.4h.1M124.5 46.4h.1M124.8 41.1h.1M126.1 47.1h.1M126.9 45.6h.1"/>
<path d="M127.9 40.8l.2 1-1-.1zM128.5 44.2h.1M129.8 50.5h.1M130.2 47.7h.1M132.4 50.6h.1M132.6 45.4h.1M132.6 47.3l1.1-.4-.3 1zM132.8 40.1h.1M134.3 49.1h.1M135.3 45.5h.1M135.3 45.9h.1M138.3 48.6h.1"/>
<path d="M138.5 42.8h.1M22.4 70.6h116.1M22.9 79.8h.1M23.2 71.8h.1M26.5 71.3h.1M29 77.6h.1M29.5 79h.1M30.5 74.8l1.7-.7-.5 1.5zM31.5 74.5h.1M34.9 76.8h.1M35 78.2h.1M37.3 77.8l.2 1.5-1.4-.1z"/>
<path d="M39.1 71.9h.1M43.4 76.6h.1M43.9 75.6h.1M44.2 75.1h.1M47.3 76.5h.1M51.8 72.4h.1M54.3 79.3l.3 1.5-1.4-.1zM56.8 75.6h.1M57.3 74.3h.1M58.9 73.7h.1M59.5 74.8h.1M64.5 72.9h.1"/>
<path d="M64.7 76.7l1.7-.7-.5 1.5zM64.9 72.9h.1M69.5 76.2h.1M70.9 70.6l-.9 1 2.1 .3-.2-1.3M71.1 71.9h.1M71.5 73.2h.1M73.8 71.7h.1M77.2 73.5h.1M82.2 76.7h.1M82.6 79.1h.1M83.6 79.4h.1M83.9 71.5h.1"/>
<path d="M88.6 78.3h.1M89.9 74h.1M94.9 77.2h.1M95.8 77.7h.1M97.2 73.6l.3 2.3-2.2-.4zM97.5 77.1h.1M98.8 78.6l1.7-.7-.5 1.5zM102.6 74.5h.1M107.6 77.8h.1M107.8 76.2h.1M111.7 78.9h.1M112.6 75.1h.1"/>
<path d="M115.2 75.1h.1M118.5 74.4h.1M119.6 70.6l-.8 .3 1.2 .8 .4-1.1M120.1 74.4h.1M120.3 78.3h.1M122.5 77.6l.3 2.2-2.1-.3zM125.6 76.5h.1M127.5 73.2h.1M127.9 75.6h.1M132.3 72.7h.1M132.9 78.8h.1M22.7 87.7h.1"/>
<path d="M22.7 87h.1M23.8 95.6l-.3-1.4-1.1 1.4h116.1M24.2 88.9l.3 2.2-2.1-.3zM24.8 92l1.6-.6-.4 1.4zM28.6 93.2h.1M28.6 86.2h.1M31.4 94.4h.1M34.4 94.1h.1M34.4 83.9h.1M34.7 86.1h.1M37.6 85h.1M42.4 90.8h.1"/>
<path d="M45.9 85.1l-1.2-.8 1.7-.6-.5 1.4M46.4 92.4h.1M46.7 92.3h.1M47 84.4h.1M47.1 84.5h.1M49.6 92.8l.3 2.3-2.1-.4zM52.3 91.7h.1M52.7 83.1h.1M56.3 88.4h.1M58.6 82.3h.1M58.9 90.6h.1M58.9 93.9l1.7-.6-.5 1.4z"/>
<path d="M59.2 82.7h.1M59.8 85h.1M61.3 90.5h.1M62 93.6h.1M67.6 81.1h.1M70.1 86.1h.1M71 89.1h.1M71.2 81.2h.1M71.4 80.8l.2 1.5-1.4-.1zM72.5 85.6h.1M75.8 91.3h.1M76.4 88.5h.1"/>
<path d="M78.9 86.2l1.7-.6-.5 1.4zM82.3 87.7h.1M83 95.2h.1M83.3 87.3h.1M84 83.7h.1M85.1 86.1h.1M88.4 82.3l.3 1.5-1.5-.1zM89.7 88.9h.1M91.3 86.5h.1M93.7 95.6l1-.4-.1 .4M95.2 93.5h.1M95.5 85.6h.1"/>
<path d="M97.8 86.7h.1M97.9 81.3h.1M100.1 93.9h.1M103.5 86.5h.1M105.5 83.8l.2 1.5-1.4-.1zM106 93.1h.1M106.3 84.5h.1M107.2 92h.1M107.5 84.1h.1M110.5 87.2h.1M112.3 83.7h.1M112.6 94.8h.1"/>
<path d="M113 88.1l1.7-.6-.5 1.4zM115 91.9h.1M117.4 84.2h.1M119.5 90.2h.1M119.8 82.3h.1M121.2 82.5h.1M122.5 85.3l.3 1.5-1.4-.1zM123.2 87.7h.1M126.5 92.5h.1M130 90h.1M131.3 81.7h.1M131.7 88.6h.1"/>
<path d="M132 80.6h.1M133 80.5l1.7-.7-.5 1.5zM135.9 88.3h.1M136 89.2h.1M136.3 80.6h.1M138.5 88l-.1 .1h.1M6.1 239.1h130.3M136.4 232.2h67.3M203.7 227.2h-67.3v62.2M6.1 245.6h130.3M136.4 259.8h67.3M136.4 277.7h67.3"/>
<path d="M136.4 271.5h67.2M136.4 283.5h67.3M185.9 283.5v5.9"/>
</g>
<path d="M22.4 52.2h6.7M34.8 52.2h.1M40.5 52.2h11.4M57.6 52.2h.1M63.3 52.2h11.4M80.4 52.2h.1M86.1 52.2h11.4M103.3 52.2h.1M109 52.2h11.4M126.1 52.2h.1M131.8 52.2h6.7" fill="none" stroke="#000" stroke-width=".34"/>
<g fill="#000">
<path d="M134.5 44.7l1.4 .3h-1.4zM134.5 44.7h1.4v.3zM134.5 44.4l1.4 .3h-1.4zM134.5 44.4h1.4v.3zM134.5 45l1.2 .3h-1zM134.5 45h1.4l-.2 .3zM134.7 44.2l1.2 .2h-1.4zM134.7 44.2h1l.2 .2zM134.7 45.3l.8 .1h-.6zM134.7 45.3h1l-.2 .1zM134.7 44.2l.2-.2 .8 .2zM134.9 44h.6l.2 .2z"/>
<path d="M134.9 45.4h.6zM134.9 44h.6zM139.6 52.2l1.4 .3h-1.3zM139.6 52.2h1.5l-.1 .3zM139.7 51.9l1.4 .3h-1.5zM139.7 51.9h1.3l.1 .3zM139.7 52.5l1.1 .2h-1zM139.7 52.5h1.3l-.2 .2zM139.8 51.6l1.2 .3h-1.3zM139.8 51.6h1l.2 .3zM139.8 52.7l.8 .1zM139.8 52.7h1l-.2 .1z"/>
<path d="M139.8 51.6l.2-.1 .8 .1zM140 51.5h.6l.2 .1zM140 52.8h.6zM140 51.5h.6zM134.5 61.9l1.4 .3h-1.4zM134.5 61.9h1.4v.3zM134.5 61.6l1.4 .3h-1.4zM134.5 61.6h1.4v.3zM134.5 62.2l1.2 .2h-1zM134.5 62.2h1.4l-.2 .2zM134.7 61.3l1.2 .3h-1.4zM134.7 61.3h1l.2 .3z"/>
<path d="M134.7 62.4l.8 .2h-.6zM134.7 62.4h1l-.2 .2zM134.7 61.3l.2-.1 .8 .1zM134.9 61.2l.8 .1zM134.9 62.6h.6zM134.9 61.2h.6zM134.5 83.1l1.4 .3h-1.4zM134.5 83.1h1.4v.3zM134.5 82.8l1.4 .3h-1.4zM134.5 82.8h1.4v.3zM134.5 83.4l1.2 .2h-1zM134.5 83.4h1.4l-.2 .2z"/>
<path d="M134.7 82.5l1.2 .3h-1.4zM134.7 82.5h1l.2 .3zM134.7 83.6l.8 .2h-.6zM134.7 83.6h1l-.2 .2zM134.7 82.5l.2-.1 .8 .1zM134.9 82.4l.8 .1zM134.9 83.8h.6zM134.9 82.4h.6z"/>
</g>
<path d="M44.4 109.6h121.1v10.8h-121.1zM44.4 120.4h31.2v12.5h-31.2zM44.4 132.9h31.2v49.7h-31.2zM75.6 120.4h52.5v12.5h-52.5zM75.6 132.9h52.5v49.7h-52.5zM128.1 120.4h37.4v12.5h-37.4zM128.1 132.9h37.4v49.7h-37.4zM44.4 182.6h121.1v12.5h-121.1zM44.4 195.1h121.1v12.5h-121.1z" fill="none" stroke="#000" stroke-width=".51"/>
<path d="M138.6 234.7h62.4v13.5h-62.4z" fill="#fff"/>
<path d="M6.1 7.5h197.6v281.9h-197.6zM47.8 239.2v50.2M167.2 277.7v5.8" fill="none" stroke="#767676" stroke-width=".25"/>
<g font-size="4.3">
<text x="146.8" y="46.1">Reinforced floor screed</text>
<text x="147.2" y="53.4">Vapour control layer</text>
<text x="146.8" y="63.2">Filcor</text>
<text x="146.9" y="84.5">Concrete slab</text>
<text x="68.3" y="116.1">Filcor Grades &amp; Physical Properties</text>
<text x="77.9" y="125.5">Maximum recommended</text>
<text x="130.6" y="125">Nominal density</text>
<text x="53.9" y="128.2">Grade</text>
<text x="89.7" y="130.8">load kN/m² *</text>
<text x="140.2" y="130.5">Kg/m³</text>
<text x="50.1" y="137.2">Filcor 20</text>
<text x="99.4" y="137.2">20</text>
<text x="144.2" y="137.2">15</text>
<text x="50.1" y="142.7">Filcor 45</text>
<text x="99.4" y="142.7">45</text>
<text x="144.4" y="142.7">20</text>
<text x="50.1" y="148.3">Filcor 70</text>
<text x="99.4" y="148.3">70</text>
<text x="144.4" y="148.3">25</text>
<text x="50.1" y="153.8">Filcor 90</text>
<text x="99.4" y="153.8">90</text>
<text x="144.4" y="153.8">30</text>
<text x="50.1" y="159.3">Filcor 100</text>
<text x="98" y="159.3">100</text>
<text x="144.3" y="159.3">35</text>
<text x="50.1" y="164.8">Filcor 120</text>
<text x="98" y="164.8">120</text>
<text x="144.4" y="164.8">40</text>
<text x="50.1" y="170.4">Filcor 140</text>
<text x="98" y="170.4">140</text>
<text x="144.4" y="170.3">45</text>
<text x="50.1" y="175.9">Filcor 160</text>
<text x="98" y="175.9">160</text>
<text x="144.4" y="175.9">50</text>
<text x="50.1" y="181.4">Filcor 190</text>
<text x="98" y="181.4">190</text>
<text x="144.3" y="181.4">55</text>
</g>
<g font-size="3.1">
<text x="67.9" y="191.9">manufactured in accordance with BS EN 14933:2007</text>
<text x="73.4" y="188.1">All Filcor grades of expanded polystyrene are</text>
<text x="73.4" y="200.2">* Maximum recommended load to not exceed</text>
<text x="73.7" y="204">theoretical compressive strength at 1% strain</text>
</g>
<g font-size="3">
<text x="138.1" y="230.4">Standard Detail</text>
<text x="8.2" y="243.5">Products :-</text>
<text x="49.7" y="243.5">Notes :-</text>
</g>
<g font-size="2.8">
<text x="137.9" y="253">Tel : 01403 799600</text>
<text x="138.2" y="257.1">Email : techsupport@cordek.com</text>
<text x="138" y="263">Drg. Title:</text>
<text x="138.1" y="266.9">Standard Structural Fill Above Slab Detail - Filcor</text>
<text x="138.3" y="275.5">Drawn: SJP</text>
<text x="138.3" y="281.4">Date: April.2019</text>
<text x="169.2" y="281.4">Scale: NTS</text>
<text x="138.1" y="287.4">Drg No. ENG/SF/FIL/004</text>
<text x="187.7" y="287.5">Rev. 2</text>
</g>
<g font-size="2.2">
<text x="8.2" y="248.9">Filcor.</text>
<text x="50" y="248.9">- All Filcor material is manufactured in accordance with EN 14933:2007.</text>
<text x="50" y="254.3">- The Filcor material should be supported on a firm, level surface.</text>
<text x="50" y="259.6">- If the applied load exceeds the theoretical compressive strength at 1% strain then</text>
<text x="50" y="262.3">the strain will potentially exceed 1% (the assumed elastic limit) and the amount of</text>
<text x="49.9" y="265">deflection should be considered.</text>
<text x="49.9" y="273">laid perpendicular to the one below, with all joints equally staggered.</text>
<text x="50" y="270.3">- Where the depth of Filcor requires multiple layers, each subsequent layer should be</text>
<text x="50" y="278.4">- This detail is issued for guidance only, with final approval required by the designer.</text>
</g>
</svg>
